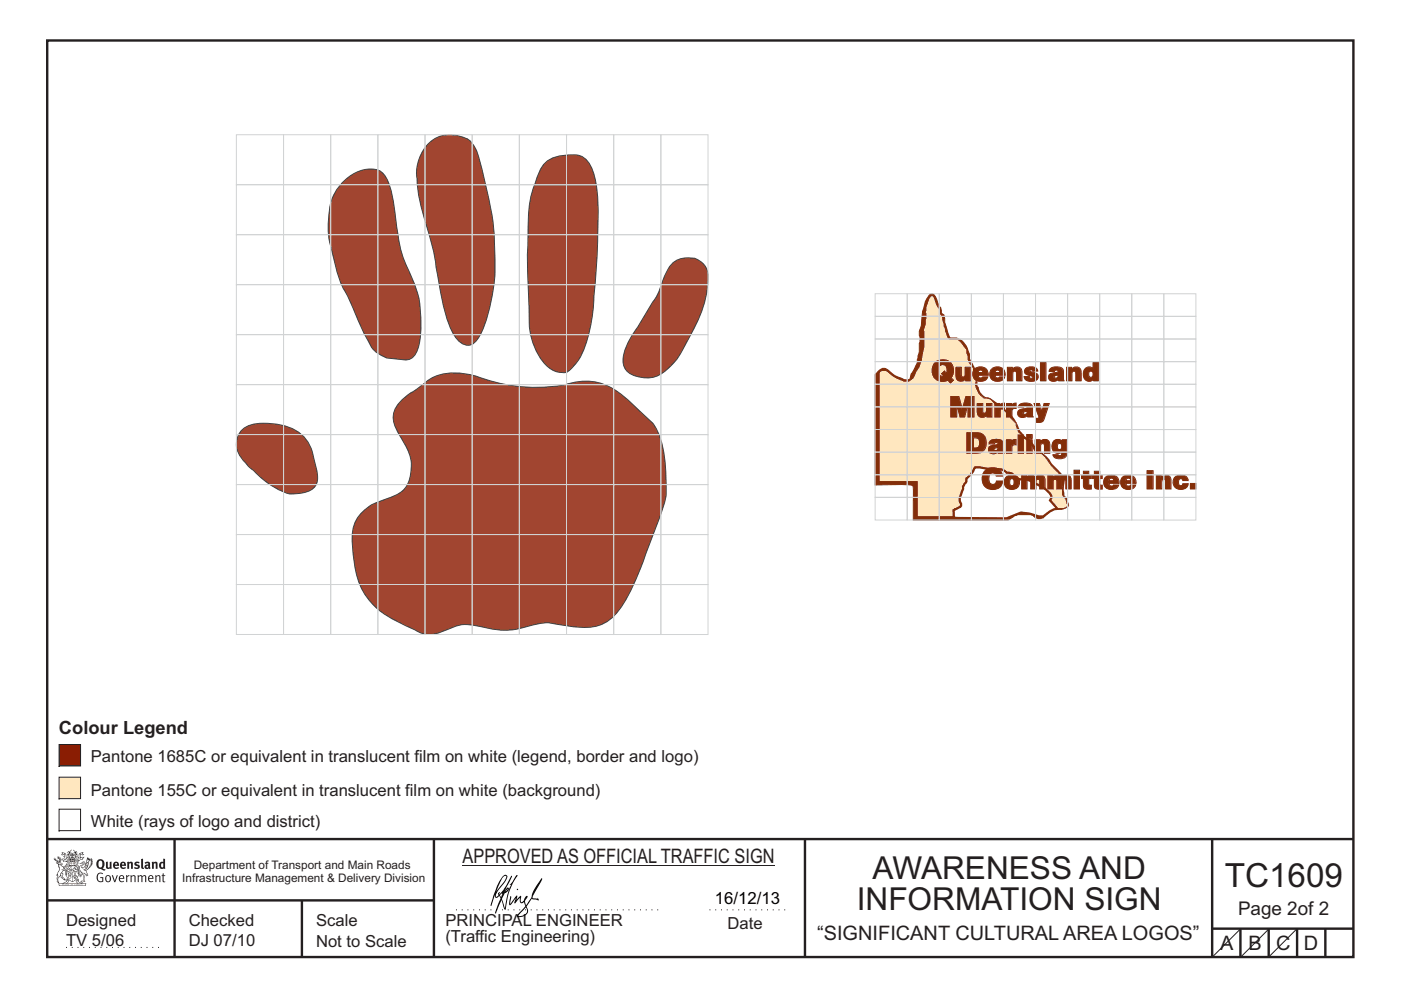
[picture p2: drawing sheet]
<svg xmlns="http://www.w3.org/2000/svg" width="297mm" height="210mm" viewBox="0 0 297 210" stroke-linecap="round" stroke-linejoin="round" font-family="sans-serif">
<g fill="none" stroke="#231f20" stroke-width=".51">
<path d="M10 8.6h276.9v194.4h-276.9zM10 178h277M37 178v25M92 178v25M170.7 177.9v25M257 178v25M10 191h82M64 191v12M257 197h30M263 197v6M269 197v6M275 197v6"/>
<path d="M281 197v6"/>
</g>
<path d="M96.7 193h43.3M150.4 193h16.9" fill="none" stroke="#231f20" stroke-width=".21" stroke-dasharray=".2 1" stroke-linecap="butt"/>
<path d="M98.1 183.5h66.1" fill="none" stroke="#231f20" stroke-width=".21"/>
<g fill="#231f20">
<path d="M21.1 182.6a.94 .94 0 0 0 .2 1.4 .84 .84 0 0 0 0-1.5zM20.7 182.5a.92 .92 0 0 1 1.2-.1 .92 .92 0 0 1 .2 1.2l-.3 .6 .6 .2-.1 .2-.6-.1a1.41 1.41 0 0 1-1.3-1.2z" fill-rule="evenodd"/>
<path d="M22.5 182.8l.4-.1v1.2l.1 .1 .3-.1v-1.1h.3l.1 1.4a1.26 1.26 0 0 1-1.2-.1z" fill-rule="evenodd"/>
<path d="M24.5 183.1l-.1 .3h.4l-.1-.3zM24.1 183a.66 .66 0 0 1 .9-.1 .66 .66 0 0 1 .2 .8h-.8v.2a.42 .42 0 0 0 .7 0l.1 .2a.79 .79 0 0 1-1.1 0 .79 .79 0 0 1 0-1.1z" fill-rule="evenodd"/>
<path d="M26 183.1l-.1 .3h.4l-.1-.3zM25.6 183a.66 .66 0 0 1 .9-.1 .66 .66 0 0 1 .2 .8h-.8v.2a.42 .42 0 0 0 .6 0l.2 .2a.79 .79 0 0 1-1.1 0 .79 .79 0 0 1 0-1.1z" fill-rule="evenodd"/>
<path d="M26.9 182.8l.4-.1v.2a.46 .46 0 0 1 .5-.1 .46 .46 0 0 1 .4 .4v1.1h-.4v-1l-.1-.2-.3 .1v1.1h-.4z" fill-rule="evenodd"/>
<path d="M28.6 183l.5-.3 .5 .2-.1 .2h-.5l-.1 .2a.56 .56 0 0 1 .7 .6 .56 .56 0 0 1-.8 .4l-.4-.1 .2-.3 .4 .1 .2-.1-.6-.4z" fill-rule="evenodd"/>
<path d="M29.9 182.2l.4-.1v1.8l.2 .4h-.3l-.2-.2z" fill-rule="evenodd"/>
<path d="M31.1 183.7v.3l.3-.1v-.3zM30.7 183a.67 .67 0 0 1 .6-.2 .67 .67 0 0 1 .5 .5l.1 .8-.2 .3-.2-.2a.5 .5 0 0 1-.7 0 .5 .5 0 0 1 0-.7l.6-.1v-.3l-.6 .1z" fill-rule="evenodd"/>
<path d="M32.2 182.8l.3-.1 .1 .2a.46 .46 0 0 1 .5-.1 .46 .46 0 0 1 .3 .4v1.1h-.4v-1l-.1-.2-.3 .1v1.1h-.4z" fill-rule="evenodd"/>
<path d="M34.3 183.1l-.1 .7 .2 .2 .2-.1v-.7zM34.6 182.1l.4 .1 .1 2.1-.4-.1a.71 .71 0 0 1-1-.6 .71 .71 0 0 1 .9-.7z" fill-rule="evenodd"/>
<path d="M20.8 185.3l.7-.2 .4 .2-.2 .1a.69 .69 0 0 0-.8 .1 .69 .69 0 0 0-.1 .9l.2 .4 .5 .1h.2v-.7h-.4l-.1-.2h.7v1a.96 .96 0 0 1-1.2-.1 .96 .96 0 0 1-.2-1.1z" fill-rule="evenodd"/>
<path d="M22.6 185.9a.57 .57 0 0 0-.1 .7 .57 .57 0 0 0 .6 .3 .7 .7 0 0 0-.2-1.1zM22.5 185.8a.69 .69 0 0 1 1.1 .6 .69 .69 0 0 1-1.1 .5 1.04 1.04 0 0 1 0-1.1z" fill-rule="evenodd"/>
<path d="M23.7 185.7l.2-.1 .4 1.3 .4-1.3h.3l-.6 1.5h-.2z" fill-rule="evenodd"/>
<path d="M25.6 185.8l-.2 .4h.7l-.2-.4zM25.4 185.8a.59 .59 0 0 1 .7-.1 .59 .59 0 0 1 .2 .7h-.9a.45 .45 0 0 0 .3 .5 .45 .45 0 0 0 .5-.1l.1 .1a.74 .74 0 0 1-1-.1 .74 .74 0 0 1 .1-1z" fill-rule="evenodd"/>
<path d="M26.7 185.7l.2-.1 .1 .2 .5-.2-.1 .3-.4 .2v1h-.2z" fill-rule="evenodd"/>
<path d="M27.6 185.7l.2-.1 .1 .2a.45 .45 0 0 1 .5-.2 .45 .45 0 0 1 .3 .4v1.1h-.2v-1.1l-.2-.2-.4 .2v1.1h-.2z" fill-rule="evenodd"/>
<path d="M29.1 185.7l.3-.1v.2l.4-.2 .4 .3 .3-.3a.37 .37 0 0 1 .5 .4v1.1h-.2v-1.1l-.2-.2-.4 .2v1.1h-.2v-1.1l-.2-.2-.4 .2v1.1h-.2z" fill-rule="evenodd"/>
<path d="M31.8 185.8l-.2 .4h.7l-.2-.4zM31.5 185.8a.59 .59 0 0 1 .8-.1 .59 .59 0 0 1 .2 .7h-.9a.45 .45 0 0 0 .3 .5 .45 .45 0 0 0 .5-.1l.1 .1a.74 .74 0 0 1-1-.1 .74 .74 0 0 1 0-1z" fill-rule="evenodd"/>
<path d="M32.9 185.7l.2-.1 .1 .2a.45 .45 0 0 1 .4-.2 .45 .45 0 0 1 .4 .4v1.1h-.2v-1.1l-.2-.2-.4 .2v1.1h-.3z" fill-rule="evenodd"/>
<path d="M34.5 185.3l.2-.1v.4h.4l-.1 .2h-.3v1v.1h.3l-.1 .2-.4-.1v-1.2h-.2v-.2h.2z" fill-rule="evenodd"/>
<path d="M13.2 180.9l.5 .1-.6 .3 .3-.3zM13.7 181.2l.3 .1 .1 1 .3-.5 .1 .5h-.2l-.1 .3-.7 .1v-.3l-.4-.1 .3-.1 .6 .2-.4-.7h.2zM13.2 180.7v.4l-.3 .2 .3 .1 .4-.2 .1 .4-.3 .2h.2l.2 .5-.4-.2-.4 .1 .5 .6 .2-.1 .8 .1-.6 .6 .2 .1 .6-.2-.1-.3 .3-.2h-.2l-.1 .4-.5 .2 .5-.7h-.5l.6-.2-.4 .1 .3-.3-.1-.6-.1-.1-.3 .5v-.2a.8 .8 0 0 0-.9-1.1z" fill-rule="evenodd"/>
<path d="M17 181.1l.5-.2-.3 .2 .4 .2zM16.8 181.2h.1l.1 .9 .3-.2 .4-.1-.3 .3v.2h-.4l-.3 .3-.1-.3-.3-.1 .1-.1-.1-.4 .4 .6 .1-.1zM16.3 181.5l-.1 .9 .4 .1h-.6l.6 .1-.2 .1h-.3l.4 .4h-.2v.3l-.5-.8 .5 1 .4-.6-.4-.2 .9-.5 .2 .1 .4-.5 .1-.2-.8 .2-.1-.7 .4 .2 .5-.2-.4-.2 .2-.2a.88 .88 0 0 0-1 1.2z" fill-rule="evenodd"/>
<path d="M15.5 182.9l.3 .2h-.2v.3v-.3h-.2l.2-.1z" fill-rule="evenodd"/>
<path d="M15.1 182.9l.2 .2h-.2v.3v-.3h-.2h.2z" fill-rule="evenodd"/>
<path d="M14.9 182.8h.9l.1 .7-.3 .1-.8-.1zM14.8 182.4l-.2 1.2h1.4l-.2-1.2-.1 .2h-.8z" fill-rule="evenodd"/>
<path d="M14.9 184.5v.2l.3-.1-.1-.2zM14.4 183.8l.2 .2-.3 .2v.5l.2 .1 .3-.1-.4-.4 .3 .1h.4l-.2-.4 .2-.2zM14.3 183.7h.9a.5 .5 0 0 0 .1 .8l-.3 .3a.47 .47 0 0 1-.7-.1 .47 .47 0 0 1 0-.6l.1-.1z" fill-rule="evenodd"/>
<path d="M15.6 184.2l.1-.1a.33 .33 0 0 1 .5-.2 .33 .33 0 0 1 .1 .5l-.3-.1 .2-.2h-.4l-.1 .1h.2l.1 .3h.3v.2h-.6l.1-.1-.3-.1zM15.5 184.2l-.1 .4h.2l-.1 .2h.9v-.2a.44 .44 0 0 0 0-.7 .44 .44 0 0 0-.7 .1z" fill-rule="evenodd"/>
<path d="M15.7 185.7l.4 .1zM15.9 185.2l.1 .4h-.2zM15.9 185.1l-.3 .7-.3 .2a.98 .98 0 0 1 1.1 .1z" fill-rule="evenodd"/>
<path d="M15.6 186l.3 .2v-.2h.2l-.2 .5v-.2l-.3 .1 .2-.2z" fill-rule="evenodd"/>
<path d="M15 185.3l.1 .1-.2 .3zM14.6 185.9h.4a.22 .22 0 0 1-.2 .3 .22 .22 0 0 1-.2-.3zM14.5 185.3l.2 .4zM14.6 185.8l.4 .1zM14.7 185.2l.2 .1-.1 .4zM14.4 185.2l.1 .5a.36 .36 0 0 0 0 .5 .36 .36 0 0 0 .5 0 .36 .36 0 0 0 .1-.5 .41 .41 0 0 0-.1-.5 .41 .41 0 0 0-.6 0z" fill-rule="evenodd"/>
<path d="M14.6 184.1l.2 .2z" fill-rule="evenodd"/>
<path d="M18.3 183.4l.1-.1v.4l-.5 .4z" fill-rule="evenodd"/>
<path d="M17.5 182.9l.2-.1 .3 .2-.7 .8-.1 .3 .3 .1a1.07 1.07 0 0 0 .7-.9l.4-.3v.2a1.36 1.36 0 0 1-1 1.3 1.32 1.32 0 0 0 1.2-1.6l.5-.7-.2 .5 .4-.2-.4 .4 .4-.2-.4 .4h.4l-.5 .2h.4l-.4 .2h.4l-.4 .1 .1 .1h-.2l.1 .2-.2 .1a.82 .82 0 0 1-1 .6l.3 .1 .5 .9-.3 .1-.2-.4-.4-.2 .1 1.8 .2 .1-.6 .2-.2-.2 .5-.1v-.2a2.24 2.24 0 0 0-.7-2.1v-.3a.69 .69 0 0 1 .6-.9l.1-.2zM16.6 184.5l.5 1.3 .1-.8 .2 .3-.3 .7-.4-.8h-.1l.1-.2zM18.5 182.2l.1 .3 .2-.2v.3l.2-.3v.2l-.8 .6zM16.8 183.2l.7-.1 .1 .2a.87 .87 0 0 0-.8 .6 .87 .87 0 0 0 .2 .9l.2 .4-.1 .5-.3-1.1-.2-.1-.1 .1 .1 .2-.2 .4 .3 .1 .2 .7h.3l.3-.6a1.62 1.62 0 0 1 .1 1.4h-.3l-.2 .3h.2l.1 .2 .2-.2h.5l-.2-.3-.1-1.5 .2 .1a.4 .4 0 0 0 .2 .3 .4 .4 0 0 0 .5 0l-.5-1 .8-.6 .1-.3h.3l-.1-.1 .3-.3h-.2l.2-.3-.1 .1 .1-.3-.1 .1 .1-.4h-.1l.1-.3v-.1l-.2 .2-.1-.4-.2 .4-.1-.4-.1 .2-.2-.3v.3l-.2-.4-.4 1.6a.58 .58 0 0 1-.8 .6l.7-.8v-.4h-.4z" fill-rule="evenodd"/>
<path d="M18.2 185.4l.3 .1z" fill-rule="evenodd"/>
<path d="M12.5 187.4h5.7l-.1 .4h-5.5zM13.5 187.4l.5-.3 .4-.4v.1l.1 .1-.3 .4zM14 186.6l.3-.1-.2 .3zM16.3 186.7l.4 .4 .5 .3h-.6l-.3-.3-.1-.2zM16.4 186.5l.2 .1-.1 .2zM12.4 187.4l.1 .5h5.7l.1-.5-.8-.1-.6-.2-.3-.2 .1-.5a.47 .47 0 0 0-.6 .4 .47 .47 0 0 0 .4 .6h-2.3a.47 .47 0 0 0 .4-.6 .47 .47 0 0 0-.6-.4l.1 .5-.3 .2-.6 .2z" fill-rule="evenodd"/>
<path d="M13.3 187.6v.1zM13.3 187.5l-.1 .3h.2z" fill-rule="evenodd"/>
<path d="M13.5 187.5l.1 .2 .1-.2v.2z" fill-rule="evenodd"/>
<path d="M13.9 187.5l.1 .2zM13.8 187.5v.3l.2-.1v-.1z" fill-rule="evenodd"/>
<path d="M14.2 187.6l.1 .1zM14.2 187.5l-.1 .3h.3z" fill-rule="evenodd"/>
<path d="M14.4 187.5h.2l.1 .3h-.3z" fill-rule="evenodd"/>
<path d="M15.1 187.6v.1zM15.1 187.5l-.1 .3h.2z" fill-rule="evenodd"/>
<path d="M15.3 187.5h.2l-.1 .3z" fill-rule="evenodd"/>
<path d="M15.8 187.5h.2l-.1 .3z" fill-rule="evenodd"/>
<path d="M16.1 187.5l.1 .3z" fill-rule="evenodd"/>
<path d="M16.3 187.5l.1 .2zM16.3 187.5v.3l.2-.1v-.1z" fill-rule="evenodd"/>
<path d="M16.6 187.5h.2v.3h-.2z" fill-rule="evenodd"/>
<path d="M16.9 187.5l.1 .3h-.1z" fill-rule="evenodd"/>
<path d="M17.1 187.5l.1 .3z" fill-rule="evenodd"/>
<path d="M17.3 187.5l.1 .3z" fill-rule="evenodd"/>
<path d="M14.9 182.1a.71 .71 0 0 1 .9 .1zM15.6 182.2l.2 .2zM15 182.2l.3 .1zM14.8 182.3l.1 .1zM15.2 181.9h.3zM15.2 181.3h.1v.2zM15.2 181h.2v.2zM15.3 181.6l.1 .2h-.2zM15.4 181.3l.1 .2zM15 181.3l.1 .1-.1 .1zM15.6 181.3h.1v.2zM14.4 180.6l-.3 .3 .5-.2v.4h-.3l-.1 .6 .2-.5 .3 .9v.4h1.2v-.4l.4-.9 .2 .3-.2-.5-.2 .1v-.4l.4 .2-.3-.4-.2 .3-.5-.6v.1a.41 .41 0 0 1 .3 .3 .41 .41 0 0 1-.1 .5l.1-.2a1 1 0 0 1 0 1.1l-.2-.1-.1-.3h.4l-.2-.2 .2-.3-.3 .1v-.4l-.3 .2-.2-.2 .1 .4-.4-.1 .1 .3-.1 .2h.4l-.1 .3-.3 .1a.93 .93 0 0 1 .1-1.1l.1 .3v-.4h-.2l.4-.6-.5 .5-.1-.2z" fill-rule="evenodd"/>
<path d="M12.4 183.4l.4 .1 .6 .5v.2a.83 .83 0 0 1 .6 1.2v-.2a.75 .75 0 0 0-1-.8l.4 .2-.6 .7-.1 .5a.95 .95 0 0 0-.3 1.3l-.1-.1a.77 .77 0 0 1 .1-1.1l-.1-.5-.1 .1 .2-.5a1.31 1.31 0 0 0 0-1.6zM13 185.2l.3 .1-.1 .8 .5 .4-.2-.1a.68 .68 0 0 1-.6-.8zM12.1 183a.68 .68 0 0 1 1 .3l-.5 .1-.1-.3zM11.4 182.1a1.19 1.19 0 0 0 1 .8h-.5l.4 .4 .1 .6a.9 .9 0 0 1-.2 1.2l-.3 .5h.3v.2a1.04 1.04 0 0 0-.1 1.2l.2 .3 .3-.1-.1-.1a.8 .8 0 0 1 .2-1.2l.1-.2a.89 .89 0 0 0 1.1 .9l-.6-.6 .1-.8-.3-.1 .4-.5 .4 .3 .1 .8a1.01 1.01 0 0 0-.3-1.4l.3-.6-.4 .4a.41 .41 0 0 1 .4-.5h-.1l-.5 .2-.5-.4h.3a.5 .5 0 0 0-.5-.5l.3-.4-.3 .2 .3-.4-.1-.3-.1 .4-.1-.6-.1 .3-.1-.5-.1 .3-.3-.2 .3 .3-.3-.1a.62 .62 0 0 1 .5 .9l-.1-.4v.4l-.3-.1v-.4l-.1 .3-.1-.3-.1 .2-.1-.5-.1 .3-.1-.4v.4z" fill-rule="evenodd"/>
<path d="M12.6 183.1l.1-.1 .2 .2z" fill-rule="evenodd"/>
<path d="M14 183.6h2.7v1l-.1-.9h-2.5v1.2h2.5v-.3v.6v-.2h-1.2v1.9a2.13 2.13 0 0 0 1.3-1.7 1.69 1.69 0 0 1-1.6 1.8l-.6-.4-.4-.6-.1-1.2v.6l.4 .8 .9 .7v-1.9h-1.2z" fill-rule="evenodd"/>
<circle cx="17.7" cy="182.9" r=".08"/>
</g>
<g fill="#000">
<path d="M107.5 188.6l.2-.1-.5 .6zM106.3 189.5l.3 .1-.3 .7-.3-.4zM106.8 185.9l.5-.1a9.3 9.3 0 0 1-2 3.2l-.1 .2 1-2.5zM106.5 185.9a14.7 14.7 0 0 0-2.2 5l-.3 1.1 .1 .2 .8-2.4a.42 .42 0 0 0 .2 .6 .42 .42 0 0 0 .6-.2l.2-.2 .2 .5-1.1 3.2h.2l1.1-2.8 .6 1.9 .2 .2 .2-.5a13.5 13.5 0 0 1 2-6.2l.4-.6-.1-.1-1.6 2.1 .4-.1a14.9 14.9 0 0 0-1.3 5.1l-.4-1.2a1.39 1.39 0 0 1 .2-1.8l.1-.2a.92 .92 0 0 0 .8-1.2 .75 .75 0 0 0-.7 .7l-.2 .2 1.6-3.4-.1-.1-.4 .7a10.5 10.5 0 0 1-2.2 3.3l.2-.4a.32 .32 0 0 0-.4 .1 .32 .32 0 0 0 .1 .5l-.5 .3a3.2 3.2 0 0 1 1.1-2.2l.5-.6a2.49 2.49 0 0 0 .7-1.7l-.3-.2z" fill-rule="evenodd"/>
<path d="M109.6 188.5l.3 .3h-.3z" fill-rule="evenodd"/>
<path d="M111.5 192.4a1.15 1.15 0 0 1 .1 1.3 1.15 1.15 0 0 1-1.2 .6h-.5zM108.1 190.1l-.2 1.6 .3 .3 1.2-1.5-.3 1.1 1.1-1.2a.94 .94 0 0 0 .4 1.2l.5-.3 .3 .9-1.2 1.3a.98 .98 0 0 0-.5 1 1.9 1.9 0 0 0 2.3-1.3l-.1-.3a1.02 1.02 0 0 1 .3-1.4l.5-.9 1.5 .3-.2-.5v.3l-1.1-.2v-.3l2-3.5 .1-.3-.1-.1-1.8 2.7a6.6 6.6 0 0 1-1.5 3l-.2-.2a1.01 1.01 0 0 1 .4-1.4l.1-.3-.3-.1-.3 .4-.2 .6-.5 .4-.2-.4 .1-.9-.2-.1-.8 .9 .2-.9-.1-.1-1.4 1.8 .2-1.4v-.2z" fill-rule="evenodd"/>
</g>
<path d="M14 201h20.3" fill="none" stroke="#231f20" stroke-width=".21" stroke-dasharray=".2 1" stroke-linecap="butt"/>
<path d="M262.9 197.1l-5.7 5.8M269 197.1l-5.8 5.8M275 197l-5.8 5.7" fill="none" stroke="#231f20" stroke-width=".21"/>
<g fill="#a14530" stroke="#404041" stroke-width=".21">
<path d="M91.1 30.2a7.2 7.2 0 0 1 8.4-.5 8.2 8.2 0 0 1 2.2 4.4 74.9 74.9 0 0 1 3.2 20.4 37.4 37.4 0 0 1-2.9 16.2 3.7 3.7 0 0 1-2.7 2.5 4.1 4.1 0 0 1-3.3-2.6 47.4 47.4 0 0 1-3.4-13 72 72 0 0 0-3.1-12.9 26.4 26.4 0 0 1-1-9.6 9.2 9.2 0 0 1 2.6-4.9z" fill-rule="evenodd"/>
<path d="M115.4 34.8a6.1 6.1 0 0 1 4.6-1.9 5.8 5.8 0 0 1 3.9 .6 7.7 7.7 0 0 1 2.3 4.5 68.3 68.3 0 0 1 .5 14l-.6 8.6a54.2 54.2 0 0 1-1.3 10.5 12.8 12.8 0 0 1-3.7 7.1 1.74 1.74 0 0 1-2 .8 6.3 6.3 0 0 1-5-3.7 15.6 15.6 0 0 1-1.9-9 153.1 153.1 0 0 1 .2-23.7l.6-2.4 .7-2.2a9.1 9.1 0 0 1 1.7-3.2z" fill-rule="evenodd"/>
<path d="M73.2 38.1a7.4 7.4 0 0 1 7.2-1.9 5.5 5.5 0 0 1 2.3 3.4l.8 4a65.4 65.4 0 0 0 2 11.2 52.4 52.4 0 0 1 3.4 9.1 28.7 28.7 0 0 1-.1 9.5 3.5 3.5 0 0 1-2.3 2.9l-4.5-.4a6.3 6.3 0 0 1-4.1-3.8l-1.9-4a49.2 49.2 0 0 0-3.4-7.2 57 57 0 0 1-3-11.8v-2.6a10.8 10.8 0 0 1 3.6-8.4z" fill-rule="evenodd"/>
<path d="M142.2 56.2a5.1 5.1 0 0 1 5.8-1.1 3.7 3.7 0 0 1 2.1 3.5 25.7 25.7 0 0 1-4.1 13.3 17.2 17.2 0 0 1-4.5 6.4 6.3 6.3 0 0 1-8.6 .4 4.3 4.3 0 0 1-.3-4.7l.9-2.1 4.5-7.2a17.8 17.8 0 0 0 2.8-6z" fill-rule="evenodd"/>
<path d="M51.4 91.1a7.4 7.4 0 0 1 5.7-1.3 9.7 9.7 0 0 1 8.3 4.2 16.4 16.4 0 0 1 1.6 4.9 6 6 0 0 1-.1 4.1 4.6 4.6 0 0 1-3.7 1.7 6 6 0 0 1-4.4-1l-.8-.4a34.4 34.4 0 0 1-5.8-5 5.2 5.2 0 0 1-1.6-6.1z" fill-rule="evenodd"/>
<path d="M84.6 85.4a17.5 17.5 0 0 1 4.1-3.1l.6-.5a9.6 9.6 0 0 1 8.2-2.7 27.5 27.5 0 0 1 6.9 1.8 34.9 34.9 0 0 0 15.1 .8 12.3 12.3 0 0 1 13.4 2.9l4.3 4.1a9.2 9.2 0 0 1 3.2 5.6 42.8 42.8 0 0 1 .8 11.2 133.7 133.7 0 0 1-4.4 12.5l-.4 1a37.6 37.6 0 0 1-5.8 11.2 8.4 8.4 0 0 1-7.8 2.8l-3-.3a14.7 14.7 0 0 0-9.3 .5 17 17 0 0 1-9.2-.4 8.4 8.4 0 0 0-6.4 .7 7.2 7.2 0 0 1-5.8 .7l-1.1-.6a28.3 28.3 0 0 1-8.7-5.2 15.2 15.2 0 0 1-4.3-10.2l-.2-1.3a10.1 10.1 0 0 1 1.2-7.3l.6-.7a10 10 0 0 1 5.3-3.1l.9-.3a5.7 5.7 0 0 0 4.3-5.7 9.9 9.9 0 0 0-1.9-6.7 7.3 7.3 0 0 1-1.7-5.7l.4-.9z" fill-rule="evenodd"/>
</g>
<g fill="none" stroke="#d1d3d4" stroke-width=".21">
<path d="M50.1 39.2h10v10.6h-10zM50.1 28.6h10v10.6h-10zM60.1 39.2h10v10.6h-10zM60.1 28.6h10v10.6h-10zM70.1 39.2h10v10.6h-10zM70.1 28.6h10v10.6h-10zM80.1 39.2h10v10.6h-10zM80.1 28.6h10v10.6h-10zM90.1 39.2h10v10.6h-10zM90.1 28.6h10v10.6h-10zM100.1 39.2h10v10.6h-10zM100.1 28.6h10v10.6h-10z"/>
<path d="M110.1 39.2h10v10.6h-10zM110.1 28.6h10v10.6h-10zM120.1 39.2h10v10.6h-10zM120.1 28.6h10v10.6h-10zM130.1 39.2h10v10.6h-10zM130.1 28.6h10v10.6h-10zM140.1 39.2h10v10.6h-10zM140.1 28.6h10v10.6h-10zM50.1 49.8h10v10.6h-10zM60.1 49.8h10v10.6h-10zM70.1 49.8h10v10.6h-10zM80.1 49.8h10v10.6h-10z"/>
<path d="M90.1 49.8h10v10.6h-10zM100.1 49.8h10v10.6h-10zM110.1 49.8h10v10.6h-10zM120.1 49.8h10v10.6h-10zM130.1 49.8h10v10.6h-10zM140.1 49.8h10v10.6h-10zM50.1 71h10v10.6h-10zM50.1 60.4h10v10.6h-10zM60.1 71h10v10.6h-10zM60.1 60.4h10v10.6h-10zM70.1 71h10v10.6h-10zM70.1 60.4h10v10.6h-10z"/>
<path d="M80.1 71h10v10.6h-10zM80.1 60.4h10v10.6h-10zM90.1 71h10v10.6h-10zM90.1 60.4h10v10.6h-10zM100.1 71h10v10.6h-10zM100.1 60.4h10v10.6h-10zM110.1 71h10v10.6h-10zM110.1 60.4h10v10.6h-10zM120.1 71h10v10.6h-10zM120.1 60.4h10v10.6h-10zM130.1 71h10v10.6h-10zM130.1 60.4h10v10.6h-10z"/>
<path d="M140.1 71h10v10.6h-10zM140.1 60.4h10v10.6h-10zM50.1 92.2h10v10.6h-10zM50.1 81.6h10v10.6h-10zM60.1 92.2h10v10.6h-10zM60.1 81.6h10v10.6h-10zM70.1 92.2h10v10.6h-10zM70.1 81.6h10v10.6h-10zM80.1 92.2h10v10.6h-10zM80.1 81.6h10v10.6h-10zM90.1 92.2h10v10.6h-10zM90.1 81.6h10v10.6h-10z"/>
<path d="M100.1 92.2h10v10.6h-10zM100.1 81.6h10v10.6h-10zM110.1 92.2h10v10.6h-10zM110.1 81.6h10v10.6h-10zM120.1 92.2h10v10.6h-10zM120.1 81.6h10v10.6h-10zM130.1 92.2h10v10.6h-10zM130.1 81.6h10v10.6h-10zM140.1 92.2h10v10.6h-10zM140.1 81.6h10v10.6h-10zM50.1 113.4h10v10.6h-10zM50.1 102.8h10v10.6h-10z"/>
<path d="M60.1 113.4h10v10.6h-10zM60.1 102.8h10v10.6h-10zM70.1 113.4h10v10.6h-10zM70.1 102.8h10v10.6h-10zM80.1 113.4h10v10.6h-10zM80.1 102.8h10v10.6h-10zM90.1 113.4h10v10.6h-10zM90.1 102.8h10v10.6h-10zM100.1 113.4h10v10.6h-10zM100.1 102.8h10v10.6h-10zM110.1 113.4h10v10.6h-10zM110.1 102.8h10v10.6h-10z"/>
<path d="M120.1 113.4h10v10.6h-10zM120.1 102.8h10v10.6h-10zM130.1 113.4h10v10.6h-10zM130.1 102.8h10v10.6h-10zM140.1 113.4h10v10.6h-10zM140.1 102.8h10v10.6h-10zM50.1 124h10v10.6h-10zM60.1 124h10v10.6h-10zM70.1 124h10v10.6h-10zM80.1 124h10v10.6h-10zM90.1 124h10v10.6h-10zM100.1 124h10v10.6h-10z"/>
<path d="M110.1 124h10v10.6h-10zM120.1 124h10v10.6h-10zM130.1 124h10v10.6h-10zM140.1 124h10v10.6h-10z"/>
</g>
<path d="M225.4 103.1a2.17 2.17 0 0 0 .6 2.6l.3 1.2a.72 .72 0 0 1-.8 1h-2l-.9 .5 .1 .2 .3-.2a2.81 2.81 0 0 1 2.1-.2l.3-.2a1.24 1.24 0 0 0 1.2-1.1l-.2-.5a1.33 1.33 0 0 0-.7-1.3l-.1-1.6zM221.7 109.2v.1l1-.7-.1-.2z" fill-rule="evenodd" fill="#832e09"/>
<path d="M197.2 62.4l.3-.1a1.11 1.11 0 0 1 1 1.1l.6 1.5 .3 .4 .2 1.1 .6 .4a16.7 16.7 0 0 0 1.2 4.9 3.2 3.2 0 0 1 3.7 2.2l.4 1.2a3.6 3.6 0 0 0 .8 2.3l-.2 .2-.6-.7-.5-2.1v-.7l-.6-.7a2.52 2.52 0 0 0-2.8-1.4 1.66 1.66 0 0 1-1-1.5l-.8-3.3-.5-.8-.1-1-.7-1a2.48 2.48 0 0 0-.9-1.7 2.37 2.37 0 0 0-1.1 2l-.3 1.7a1.61 1.61 0 0 1 0 1.4v.9l-.4 1.4 .1 .3v3.6l-.4 1.4a10.2 10.2 0 0 1-2.3 5.1 2.08 2.08 0 0 1-2.4 0l-.8-.4-1.3-.8a1.44 1.44 0 0 0-2.2-.3l-.1 23.2h8.1v7.4l19 .1 1.4-.4a5 5 0 0 1 3.7-.7l.7 .1 1.3 .7h.4l1-.4-.9 .9a1.78 1.78 0 0 1-2.1-.6l-.4-.1h-2.9l-.8 .2v.2l-1.1 .7h-20.2l.1-6.5-.2-.8a41.3 41.3 0 0 0-7.9-.1v-23.5l.3-.3a1.6 1.6 0 0 1 2.8-.3 6.4 6.4 0 0 0 3.8 1.8l.4-.2 .3-1.1a6.4 6.4 0 0 0 1.4-3.7l.3-.9v-1.9l.1-.2-.1-2.3 .4-1.2 .1-.6a13.5 13.5 0 0 1 1.2-5.3z" fill-rule="evenodd" fill="#832e09" stroke="#832e09" stroke-width=".21"/>
<path d="M204.3 83h1.8v.4h-1.6l-.7 2.7h-.1a4.6 4.6 0 0 1 .6-3.1z" fill-rule="evenodd" fill="#f1d8c9"/>
<path d="M206.1 77.5l.1-.1a7.5 7.5 0 0 1 1.1 4.6l.2 .1a2.47 2.47 0 0 0 2.4 2.3l3.5 2.7 .8 .8-.2 .2-4.2-3.3-1.3-.5a3.7 3.7 0 0 1-1.5-3.9l-.8-.8z" fill-rule="evenodd" fill="#832e09"/>
<path d="M200.7 83h1.8l.2 .4h-1.6v4.3h-.4z" fill-rule="evenodd" fill="#cfcfcf"/>
<path d="M204.3 90.6v4.8h.2v-3.2a.94 .94 0 0 1 .9-1.4h1l.7 .2h.6l.1-.1-1-.3zM207.9 91l-.1 .1 .4 .2-.2-.4z" fill-rule="evenodd" fill="#fff"/>
<path d="M213.1 86.9a8.4 8.4 0 0 1 3.2 4.5h-.4l-.4-1.1v-.6l-1.1-1-.5-.7-.7-.4z" fill-rule="evenodd" fill="#832e09"/>
<path d="M212.9 92.6h1.1l-.7 .3-.1 .2v2.2h-.3z" fill-rule="evenodd" fill="#fff"/>
<path d="M215.9 91.4h.2l.4 .2a5.7 5.7 0 0 0 2.1 1.8l1 1.6a11.1 11.1 0 0 1 3.3 3.2l2.8 3.1 .1 .3-.3 1.8-.4-.7v-1.3l-.7-1 .1-.1a11.9 11.9 0 0 1-2.8-3.3 2.99 2.99 0 0 0-2.4-1.3 13.4 13.4 0 0 1-3.4-4.3z" fill-rule="evenodd" fill="#832e09"/>
<path d="M221.6 100.1h1v.3l-.5 .1a3.8 3.8 0 0 0-.3 2.5h-.2z" fill-rule="evenodd" fill="#fff"/>
<path d="M197.3 62.8l.3-.1a2.48 2.48 0 0 1 .9 1.7l.7 1 .1 1 .5 .8 .8 3.3a1.66 1.66 0 0 0 1 1.5h1.2a3.5 3.5 0 0 1 1.9 1.9l.3 .2 .3 2.2 .3 .8a1.85 1.85 0 0 1 .9 1.5l.3 .9a3.5 3.5 0 0 1 0 2.2 4.2 4.2 0 0 0 1.9 2.7 2.23 2.23 0 0 1 2.2 1.2l.5 .4a6.5 6.5 0 0 1 3 2.7l1.1 1a2.49 2.49 0 0 0 1.2 2.6 2.04 2.04 0 0 0 1.6 1.3l.5 .7a1.87 1.87 0 0 0 1.4 1.5 12.5 12.5 0 0 1 3.2 3.4l1.1 1.1 .7 1.1v1.5l.2 .3a2.17 2.17 0 0 0 .6 2.5l.3 1.2a.72 .72 0 0 1-.8 1h-1.2l-.5-.3-1.2-1.4 .1-.3a1.04 1.04 0 0 0-.6-1.5l-1-1-2.8-1.4a2.23 2.23 0 0 0-2-.3l-.7-.1-.4-.5a1.82 1.82 0 0 0-1.9-.8 2.1 2.1 0 0 0-2.1-.7l-.3-.2-1.7 .1-1.5-.4h-1a4.8 4.8 0 0 1-1.9 2.3v.9a1.55 1.55 0 0 0-.7 1.4 5.4 5.4 0 0 0-.6 2.7 .78 .78 0 0 1-.1 1.2l-1.1 .4-.2 .3v1.3h-7.6v-7.4h-8.1v-22.9a1.08 1.08 0 0 1 .9-.8 1.08 1.08 0 0 1 1 .4 8.6 8.6 0 0 0 3.3 1.9 1.98 1.98 0 0 0 2.4-1.5l.9-1.6 .4-1.1 .6-3.2v-3l-.1-.3 .4-1.4v-.9a1.61 1.61 0 0 0 0-1.4 7.5 7.5 0 0 1 1.1-3.6z" fill-rule="evenodd" fill="#ffe7bf" stroke="#832e09" stroke-width=".21"/>
<path d="M206.7 99.1h1l1.8 .3h1.5a2.94 2.94 0 0 1 2.4 .9 2.3 2.3 0 0 1 2.3 1.3l.7 .1a2.03 2.03 0 0 1 2 .3l2.8 1.4 .7 .5a1.49 1.49 0 0 1 .7 2.2l1.6 1.8-.7 .1-.9 .5-1.4 1.1-1-.1-1.9-.6-1.9-.2-3 1.3-11.2-.2v-1.6l1.4-.7a1 1 0 0 0-.1-1.3v-.6l.5-1.5a3 3 0 0 1 .9-1.9v-.2a.86 .86 0 0 1 .6-1l.8-1z" fill-rule="evenodd" fill="#fff" stroke="#832e09" stroke-width=".48"/>
<g fill="none" stroke="#d1d3d4" stroke-width=".21">
<path d="M185.5 76.7h6.8v4.8h-6.8zM185.5 71.9h6.8v4.8h-6.8zM185.5 67.1h6.8v4.8h-6.8zM185.5 62.3h6.8v4.8h-6.8zM192.3 76.7h6.8v4.8h-6.8zM192.3 71.9h6.8v4.8h-6.8zM192.3 67.1h6.8v4.8h-6.8zM192.3 62.3h6.8v4.8h-6.8zM199.1 76.7h6.8v4.8h-6.8zM199.1 71.9h6.8v4.8h-6.8zM199.1 67.1h6.8v4.8h-6.8zM199.1 62.3h6.8v4.8h-6.8z"/>
<path d="M205.9 76.7h6.9v4.8h-6.9zM205.9 71.9h6.9v4.8h-6.9zM205.9 67.1h6.9v4.8h-6.9zM205.9 62.3h6.9v4.8h-6.9zM212.8 76.7h6.8v4.8h-6.8zM212.8 71.9h6.8v4.8h-6.8zM212.8 67.1h6.8v4.8h-6.8zM212.8 62.3h6.8v4.8h-6.8zM219.6 76.7h6.8v4.8h-6.8zM219.6 71.9h6.8v4.8h-6.8zM219.6 67.1h6.8v4.8h-6.8zM219.6 62.3h6.8v4.8h-6.8z"/>
<path d="M226.4 76.7h6.8v4.8h-6.8zM226.4 71.9h6.8v4.8h-6.8zM226.4 67.1h6.8v4.8h-6.8zM226.4 62.3h6.8v4.8h-6.8zM233.2 76.7h6.8v4.8h-6.8zM233.2 71.9h6.8v4.8h-6.8zM233.2 67.1h6.8v4.8h-6.8zM233.2 62.3h6.8v4.8h-6.8zM240 76.7h6.8v4.8h-6.8zM240 71.9h6.8v4.8h-6.8zM240 67.1h6.8v4.8h-6.8zM240 62.3h6.8v4.8h-6.8z"/>
<path d="M246.8 76.7h6.8v4.8h-6.8zM246.8 71.9h6.8v4.8h-6.8zM246.8 67.1h6.8v4.8h-6.8zM246.8 62.3h6.8v4.8h-6.8zM185.5 95.9h6.8v4.8h-6.8zM185.5 91.1h6.8v4.8h-6.8zM185.5 86.3h6.8v4.8h-6.8zM185.5 81.5h6.8v4.8h-6.8zM192.3 95.9h6.8v4.8h-6.8zM192.3 91.1h6.8v4.8h-6.8zM192.3 86.3h6.8v4.8h-6.8zM192.3 81.5h6.8v4.8h-6.8z"/>
<path d="M199.1 95.9h6.8v4.8h-6.8zM199.1 91.1h6.8v4.8h-6.8zM199.1 86.3h6.8v4.8h-6.8zM199.1 81.5h6.8v4.8h-6.8zM205.9 95.9h6.9v4.8h-6.9zM205.9 91.1h6.9v4.8h-6.9zM205.9 86.3h6.9v4.8h-6.9zM205.9 81.5h6.9v4.8h-6.9zM212.8 95.9h6.8v4.8h-6.8zM212.8 91.1h6.8v4.8h-6.8zM212.8 86.3h6.8v4.8h-6.8zM212.8 81.5h6.8v4.8h-6.8z"/>
<path d="M219.6 95.9h6.8v4.8h-6.8zM219.6 91.1h6.8v4.8h-6.8zM219.6 86.3h6.8v4.8h-6.8zM219.6 81.5h6.8v4.8h-6.8zM226.4 95.9h6.8v4.8h-6.8zM226.4 91.1h6.8v4.8h-6.8zM226.4 86.3h6.8v4.8h-6.8zM226.4 81.5h6.8v4.8h-6.8zM233.2 95.9h6.8v4.8h-6.8zM233.2 91.1h6.8v4.8h-6.8zM233.2 86.3h6.8v4.8h-6.8zM233.2 81.5h6.8v4.8h-6.8z"/>
<path d="M240 95.9h6.8v4.8h-6.8zM240 91.1h6.8v4.8h-6.8zM240 86.3h6.8v4.8h-6.8zM240 81.5h6.8v4.8h-6.8zM246.8 95.9h6.8v4.8h-6.8zM246.8 91.1h6.8v4.8h-6.8zM246.8 86.3h6.8v4.8h-6.8zM246.8 81.5h6.8v4.8h-6.8zM185.5 105.5h6.8v4.8h-6.8zM185.5 100.7h6.8v4.8h-6.8zM192.3 105.5h6.8v4.8h-6.8zM192.3 100.7h6.8v4.8h-6.8z"/>
<path d="M199.1 105.5h6.8v4.8h-6.8zM199.1 100.7h6.8v4.8h-6.8zM205.9 105.5h6.9v4.8h-6.9zM205.9 100.7h6.9v4.8h-6.9zM212.8 105.5h6.8v4.8h-6.8zM212.8 100.7h6.8v4.8h-6.8zM219.6 105.5h6.8v4.8h-6.8zM219.6 100.7h6.8v4.8h-6.8zM226.4 105.5h6.8v4.8h-6.8zM226.4 100.7h6.8v4.8h-6.8zM233.2 105.5h6.8v4.8h-6.8zM233.2 100.7h6.8v4.8h-6.8z"/>
<path d="M240 105.5h6.8v4.8h-6.8zM240 100.7h6.8v4.8h-6.8zM246.8 105.5h6.8v4.8h-6.8zM246.8 100.7h6.8v4.8h-6.8z"/>
</g>
<path d="M12.5 164.8v4.6h4.6v-4.6z" fill-rule="evenodd" fill="#ffe7bf" stroke="#231f20" stroke-width=".21"/>
<path d="M12.5 157.9v4.6h4.6v-4.6z" fill-rule="evenodd" fill="#8a1d03" stroke="#231f20" stroke-width=".21"/>
<path d="M12.5 171.6v4.6h4.6v-4.6z" fill-rule="evenodd" fill="#fff" stroke="#231f20" stroke-width=".21"/>
<text font-size="7.1" fill="#231f20" x="259.7" y="188.2">TC1609</text>
<g font-size="6.7" fill="#231f20">
<text x="185" y="186.5">AWARENESS AND</text>
<text x="181.6" y="193.1">INFORMATION SIGN</text>
</g>
<g font-size="6.1" fill="#832e09">
<text x="197.4" y="80.8">Q</text>
<text x="201.2" y="88.4">M</text>
<text x="204.6" y="96.2">D</text>
<text x="208" y="103.7">C</text>
</g>
<g font-size="5.4" fill="#832e09">
<text x="202.4" y="80.8">ueensland</text>
<text x="206.9" y="88.4">urray</text>
<text x="209.3" y="96.2">arling</text>
<text x="212.8" y="103.7">ommittee Inc.</text>
</g>
<g font-size="4.2" fill="#231f20">
<text x="98.1" y="183">APPROVED AS OFFICIAL TRAFFIC SIGN</text>
<text x="173.3" y="199.4">“SIGNIFICANT CULTURAL AREA LOGOS”</text>
<text x="258.7" y="201.6">A</text>
<text x="264.7" y="201.6">B</text>
<text x="270.6" y="201.6">C D</text>
</g>
<text font-size="4" fill="#231f20" x="262.5" y="194.1">Page 2of 2</text>
<text font-size="3.9" fill="#231f20" x="12.5" y="155.6">Colour Legend</text>
<text font-size="3.6" x="151.6" y="191.8">16/12/13</text>
<g font-size="3.5" fill="#231f20">
<text x="19.3" y="161.6">Pantone 1685C or equivalent in translucent film on white (legend, border and logo)</text>
<text x="19.3" y="168.9">Pantone 155C or equivalent in translucent film on white (background)</text>
<text x="19.3" y="175.5">White (rays of logo and district)</text>
<text x="14" y="196.4">Designed</text>
<text x="40" y="196.4">Checked</text>
<text x="67" y="196.4">Scale</text>
<text x="94.4" y="196.3">PRINCIPAL ENGINEER</text>
<text x="154.3" y="197">Date</text>
<text x="14" y="200.8">TV 5/06</text>
<text x="40" y="200.8">DJ 07/10</text>
<text x="67" y="200.8">Not to Scale</text>
<text x="94.4" y="199.8">(Traffic Engineering)</text>
</g>
<g font-size="2.5" fill="#231f20">
<text x="41.1" y="184.3">Department of Transport and Main Roads</text>
<text x="38.6" y="187.1">Infrastructure Management &amp; Delivery Division</text>
</g>
</svg>
